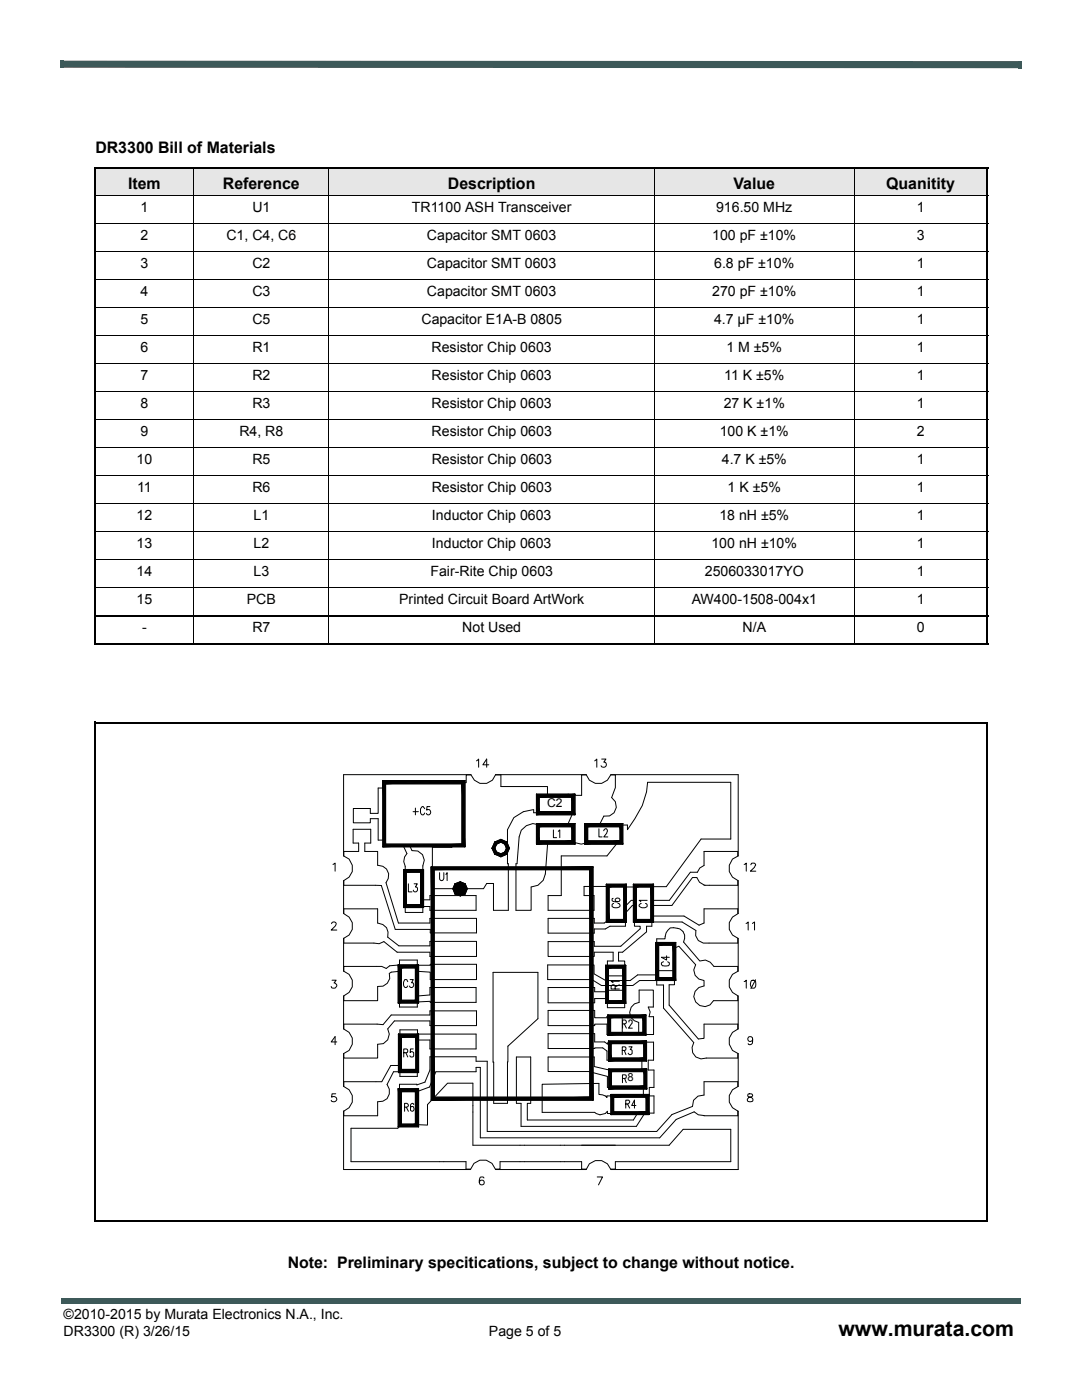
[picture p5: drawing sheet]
<svg xmlns="http://www.w3.org/2000/svg" width="216mm" height="279mm" viewBox="0 0 216 279" stroke-linecap="round" stroke-linejoin="round" font-family="sans-serif">
<g fill="#3d5959">
<path d="M12 12.1h.7v1.4h-.7z"/>
<path d="M203.2 12.2h.7v1.4h-.7z"/>
<path d="M12.7 12.1l190.5 .1v1.4l-190.5-.1z"/>
<path d="M12.2 259.2h.5v1.1h-.5z"/>
<path d="M12.7 259.2h191v1.1h-191z"/>
</g>
<g fill="#e6e6e6">
<path d="M19 33.5h19.7v5.6h-19.7z"/>
<path d="M38.7 33.5h26.9v5.6h-26.9z"/>
<path d="M65.6 33.5h65v5.6h-65z"/>
<path d="M130.6 33.5h39.8v5.6h-39.8z"/>
<path d="M170.4 33.5h26.6v5.6h-26.6z"/>
</g>
<path d="M18.8 33.5h178.4M19 33.7v94.6M197 33.7v94.6M18.8 122.9h178.4M18.8 128.5h178.4" fill="none" stroke="#000" stroke-width=".36"/>
<g fill="none" stroke="#000" stroke-width=".2">
<path d="M18.8 39.1h178.4M38.7 33.3v95.4M65.6 33.3v95.4M130.6 33.3v95.4M170.4 33.3v95.4M18.8 44.7h178.4M18.8 50.3h178.4M18.8 55.9h178.4M18.8 61.4h178.4M18.8 67h178.4M18.8 72.6h178.4M18.8 78.2h178.4"/>
<path d="M18.8 83.8h178.4M18.8 89.4h178.4M18.8 95h178.4M18.8 100.6h178.4M18.8 106.2h178.4M18.8 111.7h178.4M18.8 117.3h178.4"/>
</g>
<g fill="#fff">
<path d="M58 144.5h99.9v99.2h-99.9z"/>
<path d="M58.1 144.5h99.8v99.2h-99.8z"/>
</g>
<path d="M58 144.5h99.9v99.2h-99.9z" fill="none" stroke="#fff" stroke-width=".2"/>
<path d="M59.1 145.5h97.7v97h-97.7z" fill="#fff"/>
<g fill="none" stroke="#000" stroke-width=".2">
<path d="M68.6 154.6h25.4a2.58 2.58 0 0 0 2.4 1.8 2.58 2.58 0 0 0 2.5-1.8h18.1a2.58 2.58 0 0 0 2.4 1.8 2.58 2.58 0 0 0 2.5-1.8h25.4v16.2a2.58 2.58 0 0 0-1.9 2.5 2.58 2.58 0 0 0 1.9 2.5v6.5a2.59 2.59 0 0 0-1.9 2.5 2.59 2.59 0 0 0 1.9 2.5v6.5a2.59 2.59 0 0 0-1.9 2.5 2.59 2.59 0 0 0 1.9 2.5v6.5a2.56 2.56 0 0 0-1.9 2.5 2.56 2.56 0 0 0 1.9 2.5v6.5a2.59 2.59 0 0 0-1.9 2.5 2.59 2.59 0 0 0 1.9 2.5v11.6h-25.4a2.57 2.57 0 0 0-2.5-1.9 2.57 2.57 0 0 0-2.4 1.9h-18.1a2.59 2.59 0 0 0-2.5-1.9 2.59 2.59 0 0 0-2.5 1.9h-25.3v-11.6a2.61 2.61 0 0 0 1.8-2.5 2.61 2.61 0 0 0-1.8-2.5v-6.5a2.59 2.59 0 0 0 1.8-2.5 2.59 2.59 0 0 0-1.8-2.5v-6.5a2.61 2.61 0 0 0 1.8-2.5 2.61 2.61 0 0 0-1.8-2.5v-6.5a2.61 2.61 0 0 0 1.8-2.5 2.61 2.61 0 0 0-1.8-2.5v-6.5a2.59 2.59 0 0 0 1.8-2.5 2.59 2.59 0 0 0-1.8-2.5zM76.4 155.8l.5 .6v12.1l-.5 .5zM76.4 155.8h16.4l-.6 .6h-15.3zM76.6 157.3h-1.1v5h-1.6v-.9h-3.4v2.8h3.4v-.8h1.6v4.3h1.1M92.8 155.8v13.2l-.6-.5v-12.1zM94 154.6h-1v1.6h-2.9M95.1 151.8l.4-.3v1.6M97.5 152.6h-1.1l.7-1.1v1.6M98.9 154.6h1v2.4h9.3M107 158.5l.6 .6v2.9l-.6 .6zM107 158.5h7.7l-.6 .6h-6.5zM107.8 158.8h1.7"/>
<path d="M109.2 157v1.9M113.4 158.5l-.2 .3h-.4M114.1 159.1l.6-.6v4.1l-.6-.6zM117 154.6h-.9v4.1h-3.3M118.7 151.8l.4-.3v1.6M120.1 151.5h.8l-.4 .6a.54 .54 0 0 1 .4 .9 .54 .54 0 0 1-1-.2M121.9 154.6h.9v2.6l-.8 2a2.04 2.04 0 0 1 .8 2.5 2.04 2.04 0 0 1-2.3 1.2l-.9 1.8M66.4 172.5l.5-.2v1.6M68.6 170.8v-.9h3v-1.6h-1.1v-2.8h3.5v2.8h-1.2v1.6h2.6v2.8a2.07 2.07 0 0 1 2 1.1 2.07 2.07 0 0 1-.4 2.4l2.5 8h6.3v-.9h9.3v2.9h-9.2v-.7h-7l-2.8-8.8h-7.5v-.9M76.4 169l.5-.5h15.3l.6 .5zM80.4 168.7l.8 1.6-.5 .7-.1 1 .3 .9v2.7M80.5 173.5l.6 .6v6.4l-.6 .6z"/>
<path d="M80.5 173.5h4l-.6 .6h-2.8zM81.5 176.4v1.6h.7M81.7 168.7l.5 1.1a2.02 2.02 0 0 1 2.1 .8 2.02 2.02 0 0 1 .1 2.2v2.8h-.2M82.4 162h1.1M82.6 176.4h.7l-.4 .6a.46 .46 0 0 1 .4 .7 .46 .46 0 0 1-.8 0M82.9 161.3v1.3M83.9 174.1l.6-.6v7.6l-.6-.6zM84.2 179h.2v.6h1.4v-.9h9.2v3h-9.2v-.8h-1.4v1.2h-3.5v-2.5M84.8 161.4l-.3-.4a.92 .92 0 0 0-.4 1.5l.4 .1 .3-.4M85.8 161h-.6v.7a.5 .5 0 0 1 .7 .4 .5 .5 0 0 1-.7 .4l-.1-.2M86 173h32.3l-.6 .6h-31.1zM86 173l.6 .6v45.4l-.6 .6z"/>
<path d="M87.7 174.2l.1 1.3 .3 .2h.2l.3-.4v-1.1M89 174.5l.2-.3v1.5M90.4 177.4h1.4l-1 1zM90.8 176.4l1-.4v1.4zM90.8 176.4l1 1h-1.4zM91.8 177.4l1-1 .4 1zM91.8 177.4v1.4l-1-.4zM91.8 177.4l1 1-1 .4zM91.8 176l1 .4-1 1zM91.8 177.4h1.4l-.4 1zM98.2 169.3h.5l.4 .8-.4 .4zM98.7 168l.4 .5-.4 .8h-.5z"/>
<path d="M98.7 168l1.2-.5v.6l-.8 .4zM99.1 170.1l.8 .3v.6l-1.2-.5zM99.9 167.5l1.2 .5-.4 .5-.8-.4zM99.9 170.4l.8-.3 .4 .4-1.2 .5zM100.7 168.5l.4-.5 .5 1.3h-.6zM101 169.3h.6l-.5 1.2-.4-.4zM107 164.4l.6 .6v2.8l-.6 .7zM107 164.4h7.7l-.6 .6h-6.5zM107.6 167.8h6.5l.6 .7h-7.7zM107.6 162h6.5l.6 .6h-7.7zM109.2 162.2h-2.7v-.6l-2.1 .4-1.9 1.2-1.2 2.4 .1 16.1h-2.9v-5.4h-1.4l-.6 1.1h-10.2v-8.3h3.8v-.4M109.5 164.7h-1.7a2.94 2.94 0 0 0-4.2 2.3l-.5 5.4h-.1v9.3h3v-4.7l1.3-.3 1.1-1 .4-1.3 .5-6.2 .2-.1"/>
<path d="M110.4 165.6v1.6h.7M111.4 165.9l.3-.3v1.6M112.8 168.1v.1h1.9l1.3 .3 1.9-.4M112.8 162.2l1.9 .1M114.1 162.2v.4l-.9 2.1h-.4M114.7 164.4v4.1l-.6-.7v-2.8zM116.7 164.4l.6 .6v2.8l-.6 .7zM116.7 164.4h7.6l-.6 .6h-6.4zM117.3 167.8h6.4l.6 .7h-7.6zM117.7 173.6l.6-.6v46.6l-.6-.6zM119.5 165.4v1.6h.6M120.5 165.8a.36 .36 0 0 1 .3-.4 .36 .36 0 0 1 .4 .3l-.1 .6-.6 .7h.8"/>
<path d="M121 176.5h4l-.5 .5h-3zM121 176.5l.5 .5v6.5l-.5 .6zM122.3 179.3h-.1l-.1 .3a1.08 1.08 0 0 0 1.6 0 .5 .5 0 0 0-.4-.4 .5 .5 0 0 0-.6 .4l.1 .2 .4 .2M122.3 164.7h.1M124.3 164.4v4.1l-.6-.7v-2.8zM124.6 178.4v-1.4h2.1l.1 1.4M125 176.5v7.6l-.5-.6v-6.5zM126.4 176.5h4l-.5 .5h-2.9zM126.4 176.5l.6 .5v6.5l-.6 .6zM126.7 179.7h-.8l-1.2 1.3M129.1 179.7h-1.6l.4 .3M129.9 177l.5-.5v7.6l-.5-.6z"/>
<path d="M130.2 178.4v-1.4h2.7l7-9.6h5.9v-11.3h-16.6l-.2 1.9-.8 2.8-1.5 2.6-1.5 2.2v-.9h-2.9h1.7v3.4h-1.7v.1h.9l-2.1 2.6h-9.1v7.9h-2.6v3h9.1v-3h-2v-1.8h4.9v1.5M147.2 170.8v-.9h-6.7v2.8l-.9 .5-.5 .9h-1.3l-4.2 5.6h-3.4M147.2 175.8v.9h-6.5a2.24 2.24 0 0 1-1.7-1.6h-.8l-4.1 5.6h-3.9M148.5 172.5l.4-.2v1.6M149.8 172.6a.5 .5 0 0 1 .5-.4 .5 .5 0 0 1 .5 .3l-.3 .6-.8 .8h1.1M66.2 184.3l.1-.2 .5-.1 .2 .1 .1 .3-.2 .4-.8 .8h1.1M66.3 195.6h.8l-.4 .6a.57 .57 0 0 1 .5 .8 .57 .57 0 0 1-.9 .2l-.2-.3M68.6 182.3v-.9h6.8v2.8a2.1 2.1 0 0 1 2 2.8l2.2 1.8h6.2v-.9h9.3v3h-9.3v-.9h-6.6l-2.6-2.1-1 .4-1-.1h-6v-1M68.6 193.8v-.9h7.6l.9 .4 .7-.6 1.9-.1v-1h3.6v1h2.6v-.2h9.2v3.1h-9.2v-1.5l-2.6-.2-.1 .8M79.5 192.6h4l-.6 .6h-2.8zM79.5 192.6l.6 .6v6.4l-.6 .6zM79.8 194.6l-.1-.8-1.6 .2-.4 .3a2.01 2.01 0 0 1-2.3 2.6v2.8h-6.8v-.9"/>
<path d="M79.8 197.9l-.1 3.1h3.6v-1l2.6-.2v.2h9.1v-2.9h-9.2v1.5l-2.5 .2-.1-.9M81.1 180.5h2.8l.6 .6h-4zM81.4 195.9l-.2-.4h-.3a1.07 1.07 0 0 0 0 1.6h.2l.3-.3M81.8 195.5h.7l-.4 .6a.46 .46 0 0 1 .4 .7 .46 .46 0 0 1-.8 0M82.9 193.2l.6-.6v7.6l-.6-.6zM98.4 194.1h8.9v9.2l-6 5.5v11.4h-2.8zM109.4 197.1h9.3v.8h2.5v-.3h3.5v3.5h-3.5v-1.8h-2.5v.8h-9.3zM120.9 192.6h4l-.6 .6h-2.9zM120.9 192.6l.5 .6v6.5l-.5 .6zM121.3 182v1.7l-.7 .5h-2v-.9h-9.2v2.9h9.2v-.8h2.2l.9-.6h3.1M121.5 183.5h3l.5 .6h-4zM122.4 180.3l-.2 .2-.1 .3a1.07 1.07 0 0 0 1.6 0 .44 .44 0 0 0-.4-.5"/>
<path d="M122.7 197.4v-.7l-.5-.1-.3 .2v.6h1.7M123.6 195.8h-1.7l.4 .3M123.6 196.5l-.9 .5M124.3 193.2l.6-.6v7.7l-.6-.6zM126.7 181.9l-.1 2.9h1.1v.6l-3.8 3.4h-5.3v-.9h-9.2v3h9.2v-.9h3.7v1.8h-1.1v3h3.5v-3h-1.3v-1.8h.8l4.8-4v-1.2h1.1v-.8h6l2.8 1.7a2.04 2.04 0 0 0 2.6 2.5h5.7v-1M126.7 180.7h-.5l-1.4 1.5v2.6M127 183.5h2.9l.5 .6h-4zM127.5 197.6h2.9v3.4h-1.1l.4 1-.2 .9h.9v3.6h-3v-2.5a2.01 2.01 0 0 1-1.8-2 2.01 2.01 0 0 1 1.9-2zM128 180.3l-.5 .3a.94 .94 0 0 0 1.6 .2v-.3l-.3-.2M130.2 181.9v.9h6.3l3 1.8 1-.4v-2.8h6.7v.9M130.8 188.1h4l-.5 .5h-2.9zM130.8 188.1l.6 .5v6.5l-.6 .6z"/>
<path d="M130.8 195.7l.6-.6h2.9l.5 .6zM131.1 190.3l-.1-2.9h1.7a2.45 2.45 0 0 1 1-2.2 2.92 2.92 0 0 1 2.6 .7l.3 .7v.7l-.2 .7 3.2 3.8 1.2-.2 .9 .4 .8 .9h4.7v.9M132.4 191.9a.45 .45 0 0 0-.4 .6 .45 .45 0 0 0 .6 .3l.7-.1 .2-.1v-.5l-.3-.2M133 190.8v.8l-1-.5h1.6M134.3 188.6l.5-.5v7.6l-.5-.6zM134.6 190.3v-1.1l.9-.4 3.3 3.7a2.01 2.01 0 0 0 1.7 3.2v1.1a2.05 2.05 0 0 0-1.7 3.1 2.05 2.05 0 0 0 3.6-.2h4.8v-.9M148.5 195.9l.4-.3v1.6M148.9 184.3l.4-.3v1.6M149.9 195.7a.63 .63 0 0 1 .9 .2v.4a.65 .65 0 0 1-.5 .9h-.4a1.38 1.38 0 0 1 0-1.5zM150.1 184.3l.5-.3v1.6M150.8 195.5l-1 1.8M67 218.3h-.7l-.1 .7a.59 .59 0 0 1 .9 0 .59 .59 0 0 1-.2 .8 .59 .59 0 0 1-.8-.2"/>
<path d="M67.2 207.9h-1.1l.8-1v1.6M68.6 205.3v-.9l7.8 .1 1.7-1.9h7.7v-.9h9.3v3h-9.3v-.9h-7.1l-1.3 1.5 .3 1.1-.3 1.1-.9 .8-1.1 .1v2.8h-6.8v-.9M79.5 200.2l.6-.6h2.8l.6 .6zM79.5 217.3h4l-.6 .6h-2.8zM79.5 217.3l.6 .6v6.4l-.6 .6zM79.5 206.4h4l-.5 .6h-2.9zM79.5 206.4l.6 .6v6.4l-.6 .7zM79.8 211.9v.7h-1.8l-1.8 3.3h-7.6v.9M79.9 208.5l-.1-3h3.5v.9h11.7v2.9h-9.2v-1.7h-2.6v.9M80.1 213.4h2.9l.5 .7h-4zM80.6 210.1h.7v-.7l-.7-.1v1.6M81 210.1l.4 .8"/>
<path d="M82.5 209.3h-.6l-.1 .8 .2-.2 .4 .1 .1 .1v.6l-.1 .2h-.4l-.2-.2M82.9 217.9l.6-.6v7.6l-.6-.6zM83.2 219.3v-1.4l2.5-1 1.3-3h8v-.9h.8v14.1h35.8l3.3-3.7 3.6-1.5 .8 .6 1.2 .2h6.7v-1M83.3 211.9v2.9h-3.5v-.9h-1.3l-1.3 2.5a2.1 2.1 0 0 1 .3 2.4 2.1 2.1 0 0 1-2.1 1.1v2.8h-6.8v-1M83.5 206.4v7.7l-.5-.7v-6.4zM86 219.6l.6-.6h31.1l.6 .6zM104 219.5h1.2M109.4 201.7h9.3v1.4h2.4v-.2h3.1v3.6h-3.1v-2.1h-2.4v.3h-9.3zM120.9 200.3l.5-.6h2.9l.6 .6zM121.3 202.6l.5 .5v2.9l-.5 .6zM121.3 202.6h7.6l-.6 .5h-6.5zM121.3 206.6l.5-.6h6.5l.6 .6z"/>
<path d="M121.4 207.8l.5 .5v2.9l-.5 .6zM121.4 207.8h7.6l-.5 .5h-6.6zM121.5 213.3l.5 .6v2.8l-.5 .6zM121.5 213.3h7.6l-.6 .6h-6.5zM121.9 218.4l.5 .6v2.9l-.5 .5zM121.9 218.4h7.6l-.6 .6h-6.5zM121.9 211.2h6.6l.5 .6h-7.6zM122 216.7h6.5l.6 .6h-7.6zM124.1 208.2h-2.9v.2l-.6-.5h-1.9v-1.6h-9.3v3h9.3v-.2h1.6l.8 .7v1.8h3v-.1M124.1 217v.2M124.2 213.5h-3l-2.6-.6v-2h-9.2v2.9h8.1l3.7 1v2.2h3M124.2 209.6l.7-.1v-.5l-.7-.1v1.6"/>
<path d="M124.2 215.2l.7-.1v-.5l-.7-.1v1.6M124.2 218.7h-3.1v.3l-.9-.5-.7-.1v-2.2l-11.3 .2v5.6h10.5l1 .5 1.1-.3 .4-.4v.4l3-.1M124.2 204.3h.7l.1-.3-.1-.4h-.7v1.6M124.6 209.6l.3 .9M124.6 204.3l.4 .9M124.6 215.2l.4 .9M125.5 208.9h.6l-.3 .6 .3 .1v.7l-.5 .2-.3-.3M125.5 204v-.4h.2l.4 .2v.4l-.7 1h.8M127.3 217h.9M127.4 208h3v3.6h-1.1v2h1.2v3.4h-.9v1.7h.9v3.4h-1.8l-1.7 2.7h-23v-4.6h-1v-9.3h2.9v9.3h-.7v3.3h21.2l.8-1.4M127.4 211.5v.2h.7v1.8h-.7M127.5 217v.3h.6"/>
<path d="M128.3 203.1l.6-.5v4l-.6-.6zM128.4 217v1.7h-.9M128.5 208.3l.5-.5v4l-.5-.6zM128.5 213.9l.6-.6v4l-.6-.6zM128.9 219l.6-.6v4l-.6-.5zM147.2 216.8v-.9h-6.7v2.6l-1.2 .3-.9 .8-.2 1.2-4.1 1.6-3.1 3.4h-33.8v-14h-2.2v-.9h-9.2v2.7l-1 2.4-1.6 .5v-.1h-3.5l.1 2.9M147.2 205.3v-.9h-6.7v2.8l-1.2 .1-5.8-6.7v-4.1h1.1v-2.8h-3.6v.9h-3.8l-1.4 1.1h-4.9l-2.4-1.3v-1.8h-9.2v2.9h8.8l1.9 1.2h6.3l1.3-1h3.4v.9h1.4v4.6l6 6.9a2.06 2.06 0 0 0 .1 2.5 2.06 2.06 0 0 0 2.4 .6h6.3v-.9M149.3 218.3v.5l.4 .2a.55 .55 0 0 1 .5 .8l-.4 .1a.53 .53 0 0 1-.7-.3v-.2a.76 .76 0 0 1 .8-.5l.3-.4a.69 .69 0 0 0-.9-.2zM150.2 207.3a.49 .49 0 0 1-.4 .5 .49 .49 0 0 1-.5-.2l-.1-.3a.49 .49 0 0 1 .5-.4 .49 .49 0 0 1 .5 .4l-.1 .9a.57 .57 0 0 1-.8 .2v-.1M79.5 224.9l.6-.6h2.8l.6 .6zM79.8 222.6l-.1 1.9-.3 .7h-9.4v6.6h23v1.5h.9M80.7 221l.7-.2 .1-.3-.1-.2-.7-.1v1.6"/>
<path d="M81.1 221l.4 .8M82.5 220.5l-.2-.3-.4 .3v1.1l.4 .2a.48 .48 0 0 0 .3-.6 .48 .48 0 0 0-.6-.3l-.1 .4M83.2 222.6h.1v1.9h2v-4l4-4.3h5.1v12.4h39.1l2.8-3.2h9.5v6.4h-23v1.5h-.9M96.6 235.1l-.1-.2h-.4a.86 .86 0 0 0-.4 1.4l.4 .2 .3-.1 .2-.4a.5 .5 0 0 0-.5-.5 .5 .5 0 0 0-.5 .4M98.9 233.3h.9v-1.5h16.3v1.5h.9M119.2 234.9h1l-.8 1.6M122.4 221.9h6.5l.6 .5h-7.6zM124.9 220.3h.4l.2-.1 .1-.2-.1-.4h-.6v1.5M125.2 220.3l.4 .8M126.9 220.6h-.9l.6-1v1.5"/>
</g>
<g fill="#000" stroke="#000" stroke-width=".2">
<path d="M76.4 155.8h16.4l-15.9 .6zM76.9 156.4l15.9-.6-.6 .6zM92.2 156.4l.6 12.6-.6-.5zM92.8 155.8v13.2l-.6-12.6zM107 158.5h7.7l-7.1 .6zM107.6 159.1l7.1-.6-.6 .6zM114.1 159.1l.6 3.5-.6-.6zM114.1 159.1l.6-.6v4.1zM76.4 155.8l.5 12.7-.5 .5zM76.4 155.8l.5 .6v12.1zM80.5 173.5h4l-3.4 .6zM81.1 174.1l3.4-.6-.6 .6z"/>
<path d="M83.9 174.1l.6 7-.6-.6zM83.9 174.1l.6-.6v7.6zM86 173h32.3l-31.7 .6zM86.6 173.6l31.7-.6-.6 .6zM90.4 177.4h1.4l-1 1zM90.8 176.4l1 1h-1.4zM91.8 177.4v1.4l-1-.4zM90.8 176.4l1-.4v1.4zM91.8 177.4l1 1-1 .4zM76.4 169l.5-.5h15.3zM76.4 169l15.8-.5 .6 .5zM91.8 176l1 .4-1 1z"/>
<path d="M91.8 177.4h1.4l-.4 1zM91.8 177.4l1-1 .4 1zM98.2 169.3h.5v1.2zM98.7 168l.4 .5-.9 .8zM98.7 169.3l.4 .8-.4 .4zM99.1 170.1l.8 .9-1.2-.5zM98.2 169.3l.9-.8-.4 .8zM99.1 170.1l.8 .3v.6zM98.7 168l1.2-.5v.6zM98.7 168l1.2 .1-.8 .4zM99.9 170.4l1.2 .1-1.2 .5zM99.9 170.4l.8-.3 .4 .4z"/>
<path d="M99.9 167.5l.8 1-.8-.4zM101 169.3h.6l-.9 .8zM101.1 168l-.1 1.3-.3-.8zM99.9 167.5l1.2 .5-.4 .5zM100.7 170.1l.9-.8-.5 1.2zM101.1 168l.5 1.3h-.6zM107 164.4l.6 3.4-.6 .7zM107 164.4h7.7l-7.1 .6zM107 158.5l.6 3.5-.6 .6zM107 164.4l.6 .6v2.8zM107.6 165l7.1-.6-.6 .6zM107 158.5l.6 .6v2.9z"/>
<path d="M107.6 162h6.5l-7.1 .6zM114.1 165l.6 3.5-.6-.7zM107.6 167.8h6.5l-7.1 .7zM114.7 164.4v4.1l-.6-3.5zM107 168.5l7.1-.7 .6 .7zM107 162.6l7.1-.6 .6 .6zM116.7 164.4l.6 3.4-.6 .7zM116.7 164.4h7.6l-7 .6zM116.7 164.4l.6 .6v2.8zM117.3 165l7-.6-.6 .6zM117.7 173.6l.6 46-.6-.6zM117.7 173.6l.6-.6v46.6z"/>
<path d="M121 176.5h4l-3.5 .5zM121.5 177l3.5-.5-.5 .5zM123.7 165l.6 3.5-.6-.7zM117.3 167.8h6.4l-7 .7zM124.3 164.4v4.1l-.6-3.5zM116.7 168.5l7-.7 .6 .7zM124.5 177l.5 7.1-.5-.6zM125 176.5v7.6l-.5-7.1zM126.4 176.5h4l-3.4 .5zM127 177l3.4-.5-.5 .5zM129.9 177l.5 7.1-.5-.6zM129.9 177l.5-.5v7.6z"/>
<path d="M79.5 192.6h4l-3.4 .6zM80.1 193.2l3.4-.6-.6 .6zM79.5 192.6l.6 .6v6.4zM80.5 173.5l.6 7-.6 .6zM80.5 173.5l.6 .6v6.4zM82.9 193.2l.6 7-.6-.6zM79.5 200.2l.6-.6h2.8zM82.9 193.2l.6-.6v7.6zM81.1 180.5h2.8l-3.4 .6zM80.5 181.1l3.4-.6 .6 .6zM120.9 192.6h4l-3.5 .6zM121 176.5l.5 7-.5 .6z"/>
<path d="M121.4 193.2l3.5-.6-.6 .6zM120.9 192.6l.5 .6v6.5zM121 176.5l.5 .5v6.5zM124.3 193.2l.6 7.1-.6-.6zM121.4 199.7h2.9l-3.4 .6zM121.5 183.5h3l-3.5 .6zM124.3 193.2l.6-.6v7.7zM121 184.1l3.5-.6 .5 .6zM126.4 176.5l.6 7-.6 .6zM126.4 176.5l.6 .5v6.5zM126.4 184.1l.6-.6h2.9zM126.4 184.1l3.5-.6 .5 .6z"/>
<path d="M130.8 188.1h4l-3.4 .5zM130.8 188.1l.6 7-.6 .6zM131.4 188.6l3.4-.5-.5 .5zM130.8 188.1l.6 .5v6.5zM134.3 188.6l.5 7.1-.5-.6zM131.4 195.1h2.9l-3.5 .6zM134.3 188.6l.5-.5v7.6zM130.8 195.7l3.5-.6 .5 .6zM79.5 217.3h4l-3.4 .6zM79.5 192.6l.6 7-.6 .6zM79.5 206.4h4l-3.4 .6zM79.5 206.4l.6 7-.6 .7z"/>
<path d="M80.1 207l3.4-.6-.5 .6zM79.5 206.4l.6 .6v6.4zM80.1 217.9l3.4-.6-.6 .6zM82.9 217.9l.6 7-.6-.6zM83 207l.5 7.1-.5-.7zM80.1 213.4h2.9l-3.5 .7zM83.5 206.4v7.7l-.5-7.1zM79.5 214.1l3.5-.7 .5 .7zM82.9 217.9l.6-.6v7.6zM79.5 200.2l3.4-.6 .6 .6zM86 173l.6 46-.6 .6zM86 173l.6 .6v45.4z"/>
<path d="M86 219.6l.6-.6h31.1zM86 219.6l31.7-.6 .6 .6zM120.9 192.6l.5 7.1-.5 .6zM121.3 202.6l.5 3.4-.5 .6zM121.3 202.6h7.6l-7.1 .5zM121.4 207.8l.5 3.4-.5 .6zM121.4 207.8h7.6l-7.1 .5zM121.5 213.3l.5 3.4-.5 .6zM121.5 213.3h7.6l-7.1 .6zM121.3 202.6l.5 .5v2.9zM121.8 203.1l7.1-.5-.6 .5zM121.9 218.4h7.6l-7.1 .6z"/>
<path d="M121.4 207.8l.5 .5v2.9zM121.9 208.3l7.1-.5-.5 .5zM121.5 213.3l.5 .6v2.8zM122 213.9l7.1-.6-.6 .6zM122.4 219l7.1-.6-.6 .6zM120.9 200.3l3.4-.6 .6 .6zM128.3 203.1l.6 3.5-.6-.6zM121.3 206.6l.5-.6h6.5zM128.5 208.3l.5 3.5-.5-.6zM121.9 211.2h6.6l-7.1 .6zM128.5 213.9l.6 3.4-.6-.6zM122 216.7h6.5l-7 .6z"/>
<path d="M128.3 203.1l.6-.5v4zM121.3 206.6l7-.6 .6 .6zM128.9 219l.6 3.4-.6-.5zM128.5 208.3l.5-.5v4zM121.4 211.8l7.1-.6 .5 .6zM128.5 213.9l.6-.6v4zM121.5 217.3l7-.6 .6 .6zM128.9 219l.6-.6v4zM79.5 217.3l.6 7-.6 .6zM79.5 217.3l.6 .6v6.4zM79.5 224.9l.6-.6h2.8zM79.5 224.9l3.4-.6 .6 .6z"/>
<path d="M121.9 218.4l.5 3.5-.5 .5zM121.9 218.4l.5 .6v2.9zM122.4 221.9h6.5l-7 .5zM121.9 222.4l7-.5 .6 .5z"/>
</g>
<path d="M19 144.2h178.1M19 144v99.6M196.9 144.2v99.6M18.8 243.7h178.1" fill="none" stroke="#000" stroke-width=".36"/>
<text font-size="4.2" x="167.3" y="266.7">www.murata.com</text>
<g font-size="3.2">
<text x="19" y="30.4">DR3300 Bill of Materials</text>
<text x="25.5" y="37.7">Item</text>
<text x="44.5" y="37.7">Reference</text>
<text x="89.4" y="37.7">Description</text>
<text x="146.4" y="37.7">Value</text>
<text x="176.8" y="37.7">Quanitity</text>
<text x="57.4" y="253.1">Note: Preliminary specitications, subject to change without notice.</text>
</g>
<g font-size="2.8">
<text x="28" y="42.4">1</text>
<text x="28" y="48">2</text>
<text x="45.2" y="48">C1, C4, C6</text>
<text x="50.4" y="42.4">U1</text>
<text x="82.2" y="42.4">TR1100 ASH Transceiver</text>
<text x="85.2" y="48">Capacitor SMT 0603</text>
<text x="142.1" y="48">100 pF ±10%</text>
<text x="142.9" y="42.4">916.50 MHz</text>
<text x="182.9" y="42.4">1</text>
<text x="182.9" y="48">3</text>
<text x="28" y="53.6">3</text>
<text x="50.4" y="53.6">C2</text>
<text x="85.2" y="53.6">Capacitor SMT 0603</text>
<text x="142.5" y="53.6">6.8 pF ±10%</text>
<text x="182.9" y="53.6">1</text>
<text x="28" y="59.2">4</text>
<text x="50.4" y="59.2">C3</text>
<text x="85.2" y="59.2">Capacitor SMT 0603</text>
<text x="142.1" y="59.2">270 pF ±10%</text>
<text x="182.9" y="59.2">1</text>
<text x="28" y="64.7">5</text>
<text x="50.4" y="64.7">C5</text>
<text x="84.1" y="64.7">Capacitor E1A-B 0805</text>
<text x="142.5" y="64.7">4.7 µF ±10%</text>
<text x="182.9" y="64.7">1</text>
<text x="28" y="70.3">6</text>
<text x="50.4" y="70.3">R1</text>
<text x="86.1" y="70.3">Resistor Chip 0603</text>
<text x="144.9" y="70.3">1 M ±5%</text>
<text x="182.9" y="70.3">1</text>
<text x="28" y="75.9">7</text>
<text x="50.4" y="75.9">R2</text>
<text x="86.1" y="75.9">Resistor Chip 0603</text>
<text x="144.5" y="75.9">11 K ±5%</text>
<text x="182.9" y="75.9">1</text>
<text x="28" y="81.5">8</text>
<text x="50.4" y="81.5">R3</text>
<text x="86.1" y="81.5">Resistor Chip 0603</text>
<text x="144.4" y="81.5">27 K ±1%</text>
<text x="182.9" y="81.5">1</text>
<text x="28" y="87.1">9</text>
<text x="47.8" y="87.1">R4, R8</text>
<text x="86.1" y="87.1">Resistor Chip 0603</text>
<text x="143.6" y="87.1">100 K ±1%</text>
<text x="182.9" y="87.1">2</text>
<text x="27.2" y="92.7">10</text>
<text x="50.4" y="92.7">R5</text>
<text x="86.1" y="92.7">Resistor Chip 0603</text>
<text x="144" y="92.7">4.7 K ±5%</text>
<text x="182.9" y="92.7">1</text>
<text x="27.4" y="98.3">11</text>
<text x="50.4" y="98.3">R6</text>
<text x="86.1" y="98.3">Resistor Chip 0603</text>
<text x="145.2" y="98.3">1 K ±5%</text>
<text x="182.9" y="98.3">1</text>
<text x="27.2" y="103.9">12</text>
<text x="50.6" y="103.9">L1</text>
<text x="86.2" y="103.9">Inductor Chip 0603</text>
<text x="143.5" y="103.9">18 nH ±5%</text>
<text x="182.9" y="103.9">1</text>
<text x="27.2" y="109.4">13</text>
<text x="50.6" y="109.4">L2</text>
<text x="86.2" y="109.4">Inductor Chip 0603</text>
<text x="142" y="109.4">100 nH ±10%</text>
<text x="182.9" y="109.4">1</text>
<text x="27.2" y="115">14</text>
<text x="50.6" y="115">L3</text>
<text x="85.9" y="115">Fair-Rite Chip 0603</text>
<text x="140.6" y="115">2506033017YO</text>
<text x="182.9" y="115">1</text>
<text x="27.2" y="120.6">15</text>
<text x="49.3" y="120.6">PCB</text>
<text x="79.7" y="120.6">Printed Circuit Board ArtWork</text>
<text x="138" y="120.6">AW400-1508-004x1</text>
<text x="182.9" y="120.6">1</text>
<text x="28.3" y="126.2">-</text>
<text x="50.4" y="126.2">R7</text>
<text x="92.3" y="126.2">Not Used</text>
<text x="148.2" y="126.2">N/A</text>
<text x="182.9" y="126.2">0</text>
<text x="12.7" y="263.2">©2010-2015 by Murata Electronics N.A., Inc.</text>
<text x="12.7" y="266.7">DR3300 (R) 3/26/15</text>
<text x="97.6" y="266.7">Page 5 of 5</text>
</g>
<text font-size="2.4" x="109.2" y="161.1">C2</text>
<text font-size="2.2" x="125.2" y="215.8">8</text>
</svg>
